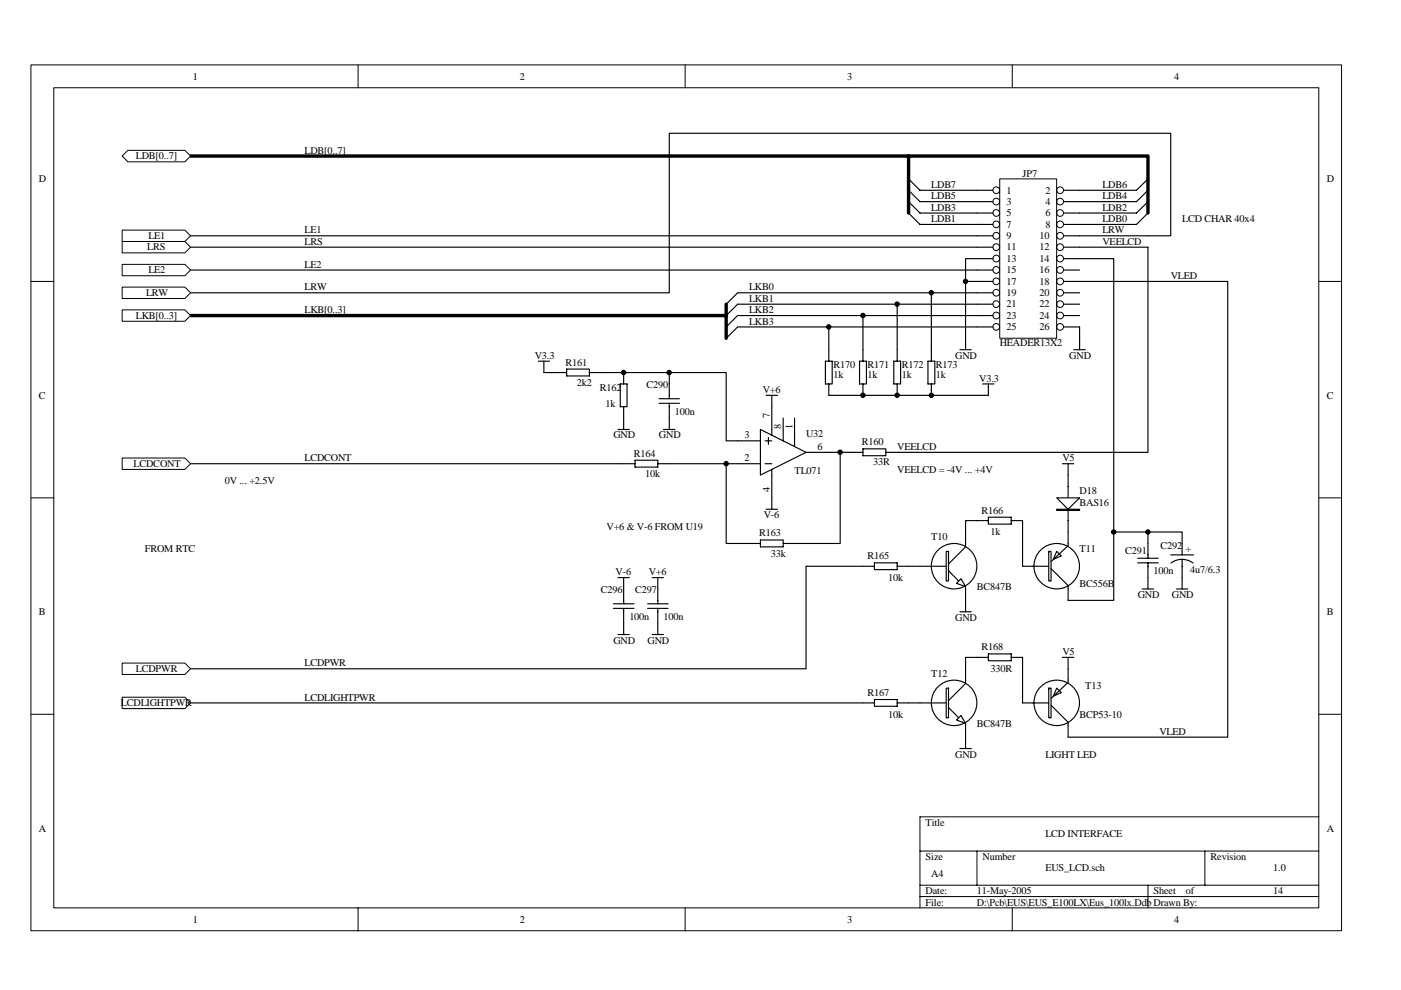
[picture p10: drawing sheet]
<svg xmlns="http://www.w3.org/2000/svg" width="297mm" height="210mm" viewBox="0 0 297 210" stroke-linecap="round" stroke-linejoin="round" font-family="sans-serif">
<g fill="none" stroke="#000" stroke-width=".21">
<path d="M6.6 13.8h277.8v183.5h-277.8zM11.4 18.6h268.2v173.9h-268.2zM75.9 13.8v4.8M145.3 13.8v4.8M214.6 13.8v4.8M6.6 59.7h4.8M279.6 59.7h4.9M6.6 105.6h4.8M279.6 105.6h4.9M6.6 151.4h4.8M279.6 151.4h4.9M279.6 173.2h-84.6v19.3"/>
<path d="M75.9 192.5v4.9M145.3 192.5v4.9M195 180.4h84.6M195 187.7h84.6M195 190.1h84.6M207.1 180.4v7.3M214.6 192.5v4.9M243.4 187.7v4.8M255.5 180.4v7.3"/>
</g>
<g fill="none" stroke="#000" stroke-width=".24">
<path d="M192.6 37.9l2.4 2.4h12.1M243.4 37.9l-2.4 2.4h-12.1M40.4 57.3h166.7M40.4 52.4h166.7M40.4 50h166.7M192.6 40.3l2.4 2.5h12.1M192.6 42.8l2.4 2.4h12.1M192.6 45.2l2.4 2.4h12.1M207.1 54.8h-2.4v19.3M228.9 52.4h14.5v43.5h-53.2M228.9 50h14.5M243.4 40.3l-2.4 2.5h-12.1"/>
<path d="M243.4 42.8l-2.4 2.4h-12.1M243.4 45.2l-2.4 2.4h-12.1M203.5 74.1h2.4M225.3 98.3h2.4M226.5 98.3v2.4M185.4 119.3h4.8v1.5h-4.8zM209.5 109.7h4.9v1.4h-4.9zM209.5 110.4h-4.8v5.6l-3.6 3.6M214.4 110.4h2.4v9.7M241.2 119.3h4.4M241.2 118.4h4.4M243.4 115.2v3.2"/>
<path d="M243.4 119.3v5.6M183 120.1h2.4M190.2 120.1h10.9M201.1 121l2.2 2.2M203.5 129.7h2.4M204.7 124.4v5.3M242.2 124.9h2.4"/>
</g>
<path d="M40.4 33.1h152.2M192.6 45.2v-12.1h50.8v12.1" fill="none" stroke="#000" stroke-width=".72"/>
<g fill="#fff" stroke="#000" stroke-width=".24">
<path d="M203.7 122.7l1 1.7-1.9-.7z"/>
<path d="M200.6 116.9v6.3h.5v-6.3z" fill-rule="evenodd"/>
</g>
<g fill="none" stroke="#000" stroke-width=".24">
<path d="M226.5 112.8v2.4M216.8 120.1h2.4M226.5 124.9v2.4"/>
<circle cx="202.3" cy="120" r="4.8"/>
<circle cx="224" cy="120" r="4.8"/>
</g>
<g fill="#fff" stroke="#000" stroke-width=".24">
<path d="M224 116.9l1 1-1.7 .7z"/>
<path d="M222.4 116.9h.4v6.3h-.4z" fill-rule="evenodd"/>
</g>
<g fill="none" stroke="#000" stroke-width=".24">
<path d="M226.5 115.2v.5l-3.7 3.4M209.5 138.6h4.9v1.5h-4.9zM209.5 139.4h-4.8v5.5l-3.6 3.6M214.4 139.4h2.4v9.6M219 120.1h3.4M222.8 120.5l3.7 3.7v.7M225.3 139.4h2.4M226.5 139.4v2.4M183 149h2.4M185.4 148.3h4.8v1.5h-4.8zM190.2 149h10.9M201.1 150l2.2 2.2"/>
<path d="M203.5 158.7h2.4M204.7 153.4v5.3"/>
</g>
<g fill="#fff" stroke="#000" stroke-width=".24">
<path d="M202.8 152.7l.9-1 1 1.7z"/>
<path d="M200.6 145.9v6.3h.5v-6.3z" fill-rule="evenodd"/>
</g>
<g fill="none" stroke="#000" stroke-width=".24">
<path d="M216.8 149h2.4M226.5 141.8v2.4M226.5 153.9v2.4"/>
<circle cx="202.3" cy="149" r="4.8"/>
<circle cx="224" cy="149" r="4.8"/>
</g>
<g fill="#fff" stroke="#000" stroke-width=".24">
<path d="M224 145.9l1 1-1.7 .7z"/>
<path d="M222.4 145.9h.4v6.3h-.4z" fill-rule="evenodd"/>
</g>
<g fill="none" stroke="#000" stroke-width=".24">
<path d="M228.9 54.8h7.2v72.5h-9.6M114.1 76.6h2.4M115.3 76.6v2.4M117.7 79h2.4M120.1 78.3h4.9v1.4h-4.9zM125 79h2.4M132.2 79v2.4M141.9 79v5.5M40.4 98.3h94.2M131 91.1h2.4M131.5 81.4h1.4v4.8h-1.4zM132.2 86.2v4.9"/>
<path d="M134.6 97.6h4.9v1.4h-4.9zM139.5 98.3h2.4M139.7 85.5h4.4M139.7 84.5h4.4M140.7 91.1h2.4M141.9 85.5v5.6M156.4 93.5h4.8M156.4 98.3h4.8M161.2 91.1l9.7 4.8-9.7 4.8zM162.2 93.5h1.4M162.2 98.3h1.4M162.4 83.8h2.4"/>
<path d="M162.9 92.8v1.4M163.6 83.8v8.5M163.6 99.5v8.5M166 88.6v4.9M168.5 88.6v6.1M170.9 95.9h4.8M158.8 115.2h2.4M161.2 114.5h4.8v1.5h-4.8zM162.4 108h2.4M166 115.2h2.5M236.1 112.8h14.5v4.8M243.4 112.8v2.4"/>
<path d="M248.2 117.6h4.8M248.3 119.4a3.9 3.9 0 0 1 4.7 0M250.6 118.6v6.3M183 120.1h-12.1v21.7h-130.5M249.4 124.9h2.4M40.4 149h142.6M219 149h3.4M222.8 149.5l3.7 3.6v.8M226.5 144.2v.5l-3.7 3.4"/>
</g>
<g fill="#fff" stroke="#000" stroke-width=".21">
<path d="M25.9 97.1h13.3l1.2 1.2-1.2 1.2h-13.3z" fill-rule="evenodd"/>
<path d="M25.9 140.6h13.3l1.2 1.2-1.2 1.2h-13.3z" fill-rule="evenodd"/>
<path d="M25.9 147.8h13.3l1.2 1.2-1.2 1.2h-13.3z" fill-rule="evenodd"/>
</g>
<g fill="none" stroke="#000" stroke-width=".24">
<path d="M175.7 95.9h7.3M183 95.2h4.8v1.4h-4.8zM187.8 95.9h2.4M226.5 100.7v12.1M130 129h4.4M130 128h4.4M131 134.5h2.4M131 122.5h2.4M132.2 122.5v5.5M132.2 129v5.5M137.3 129h4.3M137.3 128h4.3"/>
<path d="M138.3 134.5h2.4M138.3 122.5h2.4M139.5 122.5v5.5M139.5 129v5.5"/>
</g>
<circle cx="243.4" cy="112.8" r=".47" fill="#000" stroke="#000" stroke-width=".21"/>
<g fill="#fff" stroke="#000" stroke-width=".24">
<path d="M224 105.6h4.9l-2.4 2.4z"/>
<path d="M224 108h4.9v.2h-4.9z" fill-rule="evenodd"/>
</g>
<circle cx="236.1" cy="112.8" r=".47" fill="#000" stroke="#000" stroke-width=".21"/>
<g fill="#fff" stroke="#000" stroke-width=".21">
<path d="M25.9 33.1l1.2-1.2h12.1l1.2 1.2-1.2 1.2h-12.1z" fill-rule="evenodd"/>
<path d="M25.9 48.8h13.3l1.2 1.2-1.2 1.2h-13.3z" fill-rule="evenodd"/>
<path d="M25.9 51.2h13.3l1.2 1.2-1.2 1.2h-13.3z" fill-rule="evenodd"/>
<path d="M25.9 56h13.3l1.2 1.3-1.2 1.2h-13.3z" fill-rule="evenodd"/>
<path d="M25.9 60.9h13.3l1.2 1.2-1.2 1.2h-13.3z" fill-rule="evenodd"/>
</g>
<path d="M115.3 79h2.4M127.4 79h26.6v14.5h2.4M141.9 98.3h12.1M156.4 98.3h-2.4v16.9h4.8M178.1 95.9v19.3h-9.6" fill="none" stroke="#000" stroke-width=".24"/>
<g fill="#000" stroke="#000" stroke-width=".21">
<circle cx="132.2" cy="79" r=".48"/>
<circle cx="141.9" cy="79" r=".47"/>
<circle cx="154" cy="98.3" r=".47"/>
<circle cx="178.1" cy="95.9" r=".47"/>
</g>
<path d="M212 38h12v33.7h-12z" fill="#fff"/>
<g fill="none" stroke="#000" stroke-width=".21">
<path d="M212 37.9h12v33.8h-12z"/>
<circle cx="211.2" cy="57.2" r=".72"/>
<circle cx="211.2" cy="50" r=".72"/>
<circle cx="211.2" cy="52.4" r=".72"/>
<circle cx="211.2" cy="54.8" r=".72"/>
<circle cx="211.2" cy="47.6" r=".71"/>
<circle cx="211.2" cy="45.2" r=".71"/>
<circle cx="211.2" cy="40.3" r=".71"/>
<circle cx="211.2" cy="42.7" r=".71"/>
<circle cx="211.2" cy="59.7" r=".71"/>
<circle cx="224.8" cy="50" r=".72"/>
<circle cx="224.8" cy="57.2" r=".72"/>
<circle cx="224.8" cy="52.4" r=".72"/>
<circle cx="224.8" cy="54.8" r=".72"/>
<circle cx="224.8" cy="47.6" r=".72"/>
<circle cx="224.8" cy="45.2" r=".72"/>
<circle cx="224.8" cy="40.3" r=".72"/>
<circle cx="224.8" cy="42.7" r=".72"/>
<circle cx="224.8" cy="59.7" r=".72"/>
<circle cx="211.2" cy="66.9" r=".71"/>
<circle cx="211.2" cy="62.1" r=".71"/>
<circle cx="211.2" cy="64.5" r=".71"/>
<circle cx="211.2" cy="69.3" r=".71"/>
<circle cx="224.8" cy="66.9" r=".72"/>
<circle cx="224.8" cy="64.5" r=".72"/>
<circle cx="224.8" cy="62.1" r=".72"/>
<circle cx="224.8" cy="69.3" r=".72"/>
</g>
<g fill="none" stroke="#000" stroke-width=".24">
<path d="M204.7 59.7h5.8M207.1 40.3h3.4M207.1 42.8h3.4M207.1 45.2h3.4M207.1 47.6h3.4M207.1 50h3.4M207.1 52.4h3.4M207.1 54.8h3.4M207.1 57.3h3.4M225.5 59.7h34.8v96.6h-33.8M225.5 40.3h3.4M225.5 42.8h3.4"/>
<path d="M225.5 45.2h3.4M225.5 47.6h3.4M225.5 50h3.4M225.5 52.4h3.4M225.5 54.8h3.4M225.5 57.3h3.4M243.4 50h4.8v-21.7h-106.3v33.8h-101.5M210.5 62.1h-54.1l-2.4 2.4M210.5 64.5h-54.1l-2.4 2.4M210.5 66.9h-54.1l-2.4 2.4M210.5 69.3h-54.1l-2.4 2.4M225.5 62.1h3.4"/>
<path d="M225.5 64.5h3.4M225.5 66.9h3.4M225.5 69.3h3.4"/>
</g>
<circle cx="204.7" cy="59.7" r=".48" fill="#000" stroke="#000" stroke-width=".21"/>
<path d="M40.4 66.9h113.6M154 64.5v7.2" fill="none" stroke="#000" stroke-width=".72"/>
<path d="M25.9 65.7h13.3l1.2 1.2-1.2 1.2h-13.3z" fill-rule="evenodd" fill="#fff" stroke="#000" stroke-width=".21"/>
<g fill="none" stroke="#000" stroke-width=".24">
<path d="M175 76.6h1.4v4.8h-1.4zM175.7 69.3v7.3M182.2 76.6h1.5v4.8h-1.5zM183 66.9v9.7M189.5 76.6h1.4v4.8h-1.4zM190.2 64.5v12.1M196.7 76.6h1.5v4.8h-1.5zM197.5 62.1v14.5M227.7 74.1h2.4M228.9 69.3v4.8M175.7 81.4v2.4h33.8v-2.4M183 81.4v2.4"/>
<path d="M190.2 81.4v2.4M197.5 81.4v2.4M208.3 81.4h2.5"/>
</g>
<g fill="#000" stroke="#000" stroke-width=".21">
<circle cx="175.7" cy="69.3" r=".48"/>
<circle cx="183" cy="66.9" r=".47"/>
<circle cx="190.2" cy="64.5" r=".48"/>
<circle cx="197.5" cy="62.1" r=".47"/>
<circle cx="183" cy="83.8" r=".47"/>
<circle cx="190.2" cy="83.8" r=".48"/>
<circle cx="197.5" cy="83.8" r=".47"/>
</g>
<g font-size="2.2">
<text x="40.9" y="16.9">1</text>
<text x="110.2" y="16.9">2</text>
<text x="179.6" y="16.9">3</text>
<text x="248.9" y="16.9">4</text>
<text x="28.8" y="33.8">LDB[0..7]</text>
<text x="64.6" y="32.6">LDB[0..7]</text>
<text x="8.3" y="38.6">D</text>
<text x="197.5" y="39.8">LDB7</text>
<text x="213.4" y="41">1</text>
<text x="216.8" y="37.4">JP7</text>
<text x="221.6" y="41">2</text>
<text x="233.7" y="39.8">LDB6</text>
<text x="281.3" y="38.6">D</text>
<text x="197.5" y="42.2">LDB5</text>
<text x="197.5" y="44.7">LDB3</text>
<text x="197.5" y="47.1">LDB1</text>
<text x="213.4" y="43.5">3</text>
<text x="213.4" y="45.9">5</text>
<text x="221.6" y="43.5">4</text>
<text x="221.6" y="45.9">6</text>
<text x="233.7" y="42.2">LDB4</text>
<text x="233.7" y="44.7">LDB2</text>
<text x="233.7" y="47.1">LDB0</text>
<text x="250.6" y="47.1">LCD CHAR 40x4</text>
<text x="31.2" y="53.1">LRS</text>
<text x="31.5" y="50.7">LE1</text>
<text x="64.6" y="49.5">LE1</text>
<text x="64.6" y="51.9">LRS</text>
<text x="213.4" y="48.3">7</text>
<text x="213.4" y="50.7">9</text>
<text x="213.4" y="53.1">11</text>
<text x="220.4" y="50.7">10</text>
<text x="220.4" y="53.1">12</text>
<text x="221.6" y="48.3">8</text>
<text x="233.7" y="49.5">LRW</text>
<text x="233.7" y="51.9">VEELCD</text>
<text x="31.5" y="58">LE2</text>
<text x="64.6" y="56.7">LE2</text>
<text x="213.4" y="55.5">13</text>
<text x="213.4" y="58">15</text>
<text x="220.4" y="55.5">14</text>
<text x="220.4" y="58">16</text>
<text x="248.2" y="59.2">VLED</text>
<text x="31" y="62.8">LRW</text>
<text x="64.6" y="61.6">LRW</text>
<text x="158.8" y="61.6">LKB0</text>
<text x="158.8" y="64">LKB1</text>
<text x="213.4" y="60.4">17</text>
<text x="213.4" y="62.8">19</text>
<text x="213.4" y="65.2">21</text>
<text x="220.4" y="60.4">18</text>
<text x="220.4" y="62.8">20</text>
<text x="220.4" y="65.2">22</text>
<text x="28.8" y="67.6">LKB[0..3]</text>
<text x="64.6" y="66.4">LKB[0..3]</text>
<text x="158.8" y="66.4">LKB2</text>
<text x="158.8" y="68.8">LKB3</text>
<text x="213.4" y="67.6">23</text>
<text x="213.4" y="70">25</text>
<text x="220.4" y="67.6">24</text>
<text x="220.4" y="70">26</text>
<text x="113.4" y="76.1">V3.3</text>
<text x="119.9" y="77.5">R161</text>
<text x="176.7" y="78">R170</text>
<text x="183.9" y="78">R171</text>
<text x="191.2" y="78">R172</text>
<text x="198.4" y="78">R173</text>
<text x="202.5" y="76.1">GND</text>
<text x="212" y="73.4">HEADER13X2</text>
<text x="226.7" y="76.1">GND</text>
<text x="122.3" y="81.9">2k2</text>
<text x="127.1" y="82.8">R162</text>
<text x="137.1" y="82.3">C290</text>
<text x="161.7" y="83.3">V+6</text>
<text x="176.7" y="80.2">1k</text>
<text x="183.9" y="80.2">1k</text>
<text x="191.2" y="80.2">1k</text>
<text x="198.4" y="80.2">1k</text>
<text x="207.6" y="80.9">V3.3</text>
<text x="8.3" y="84.5">C</text>
<text x="128.4" y="86.2">1k</text>
<text x="143.1" y="87.9">100n</text>
<text x="163.2" y="88.6" transform="rotate(-90 163.2 88.6)">7</text>
<text x="281.3" y="84.5">C</text>
<text x="130" y="93">GND</text>
<text x="139.7" y="93">GND</text>
<text x="157.8" y="93">3</text>
<text x="165.6" y="91.1" transform="rotate(-90 165.6 91.1)">8</text>
<text x="168" y="91.1" transform="rotate(-90 168 91.1)">1</text>
<text x="170.9" y="92.7">U32</text>
<text x="173.3" y="95.4">6</text>
<text x="182.7" y="94.4">R160</text>
<text x="190.2" y="95.4">VEELCD</text>
<text x="28.3" y="99">LCDCONT</text>
<text x="64.6" y="97.8">LCDCONT</text>
<text x="134.4" y="96.8">R164</text>
<text x="136.8" y="101.2">10k</text>
<text x="157.8" y="97.8">2</text>
<text x="168.5" y="100.5">TL071</text>
<text x="185.1" y="98.5">33R</text>
<text x="190.2" y="100.2">VEELCD = -4V ... +4V</text>
<text x="225.3" y="97.8">V5</text>
<text x="47.6" y="102.6">0V ... +2.5V</text>
<text x="163.2" y="104.4" transform="rotate(-90 163.2 104.4)">4</text>
<text x="228.9" y="104.8">D18</text>
<text x="228.9" y="107.2">BAS16</text>
<text x="128.6" y="112.3">V+6 &amp; V-6 FROM U19</text>
<text x="161" y="113.7">R163</text>
<text x="161.9" y="109.9">V-6</text>
<text x="208.1" y="108.9">R166</text>
<text x="210" y="113.5">1k</text>
<text x="30.7" y="117.1">FROM RTC</text>
<text x="163.4" y="118.1">33k</text>
<text x="183.9" y="118.6">R165</text>
<text x="197.5" y="114.5">T10</text>
<text x="228.9" y="117.1">T11</text>
<text x="238.5" y="117.4">C291</text>
<text x="246" y="116.4">C292</text>
<text x="251.4" y="117.1">+</text>
<text x="127.4" y="125.8">C296</text>
<text x="130.5" y="122">V-6</text>
<text x="134.6" y="125.8">C297</text>
<text x="137.5" y="122">V+6</text>
<text x="188.3" y="123.2">10k</text>
<text x="207.1" y="125.1">BC847B</text>
<text x="228.9" y="124.4">BC556B</text>
<text x="244.6" y="121.7">100n</text>
<text x="252.3" y="121.5">4u7/6.3</text>
<text x="8.3" y="130.4">B</text>
<text x="133.4" y="131.4">100n</text>
<text x="140.7" y="131.4">100n</text>
<text x="202.5" y="131.6">GND</text>
<text x="241.2" y="126.8">GND</text>
<text x="248.5" y="126.8">GND</text>
<text x="281.3" y="130.4">B</text>
<text x="130" y="136.4">GND</text>
<text x="137.3" y="136.4">GND</text>
<text x="208.1" y="137.9">R168</text>
<text x="28.8" y="142.5">LCDPWR</text>
<text x="64.6" y="141.3">LCDPWR</text>
<text x="197.5" y="143.4">T12</text>
<text x="210" y="142.5">330R</text>
<text x="225.3" y="138.9">V5</text>
<text x="25.7" y="149.7">LCDLIGHTPWR</text>
<text x="64.6" y="148.5">LCDLIGHTPWR</text>
<text x="183.9" y="147.6">R167</text>
<text x="230.1" y="146.1">T13</text>
<text x="188.3" y="152.1">10k</text>
<text x="207.1" y="154.1">BC847B</text>
<text x="228.9" y="152.1">BCP53-10</text>
<text x="245.8" y="155.8">VLED</text>
<text x="202.5" y="160.6">GND</text>
<text x="221.6" y="160.6">LIGHT LED</text>
<text x="8.3" y="176.3">A</text>
<text x="196.3" y="175.1">Title</text>
<text x="221.6" y="177.5">LCD INTERFACE</text>
<text x="281.3" y="176.3">A</text>
<text x="196.3" y="182.4">Size</text>
<text x="197.5" y="186">A4</text>
<text x="208.3" y="182.4">Number</text>
<text x="221.6" y="184.8">EUS_LCD.sch</text>
<text x="256.7" y="182.4">Revision</text>
<text x="270" y="184.8">1.0</text>
<text x="196.3" y="189.6">Date:</text>
<text x="207.1" y="189.6">11-May-2005</text>
<text x="244.6" y="189.6">Sheet</text>
<text x="251.4" y="189.6">of</text>
<text x="270" y="189.6">14</text>
<text x="40.9" y="195.6">1</text>
<text x="110.2" y="195.6">2</text>
<text x="179.6" y="195.6">3</text>
<text x="196.3" y="192">File:</text>
<text x="207.1" y="192">D:\Pcb\EUS\EUS_E100LX\Eus_100lx.Ddb Drawn By:</text>
<text x="248.9" y="195.6">4</text>
</g>
</svg>
